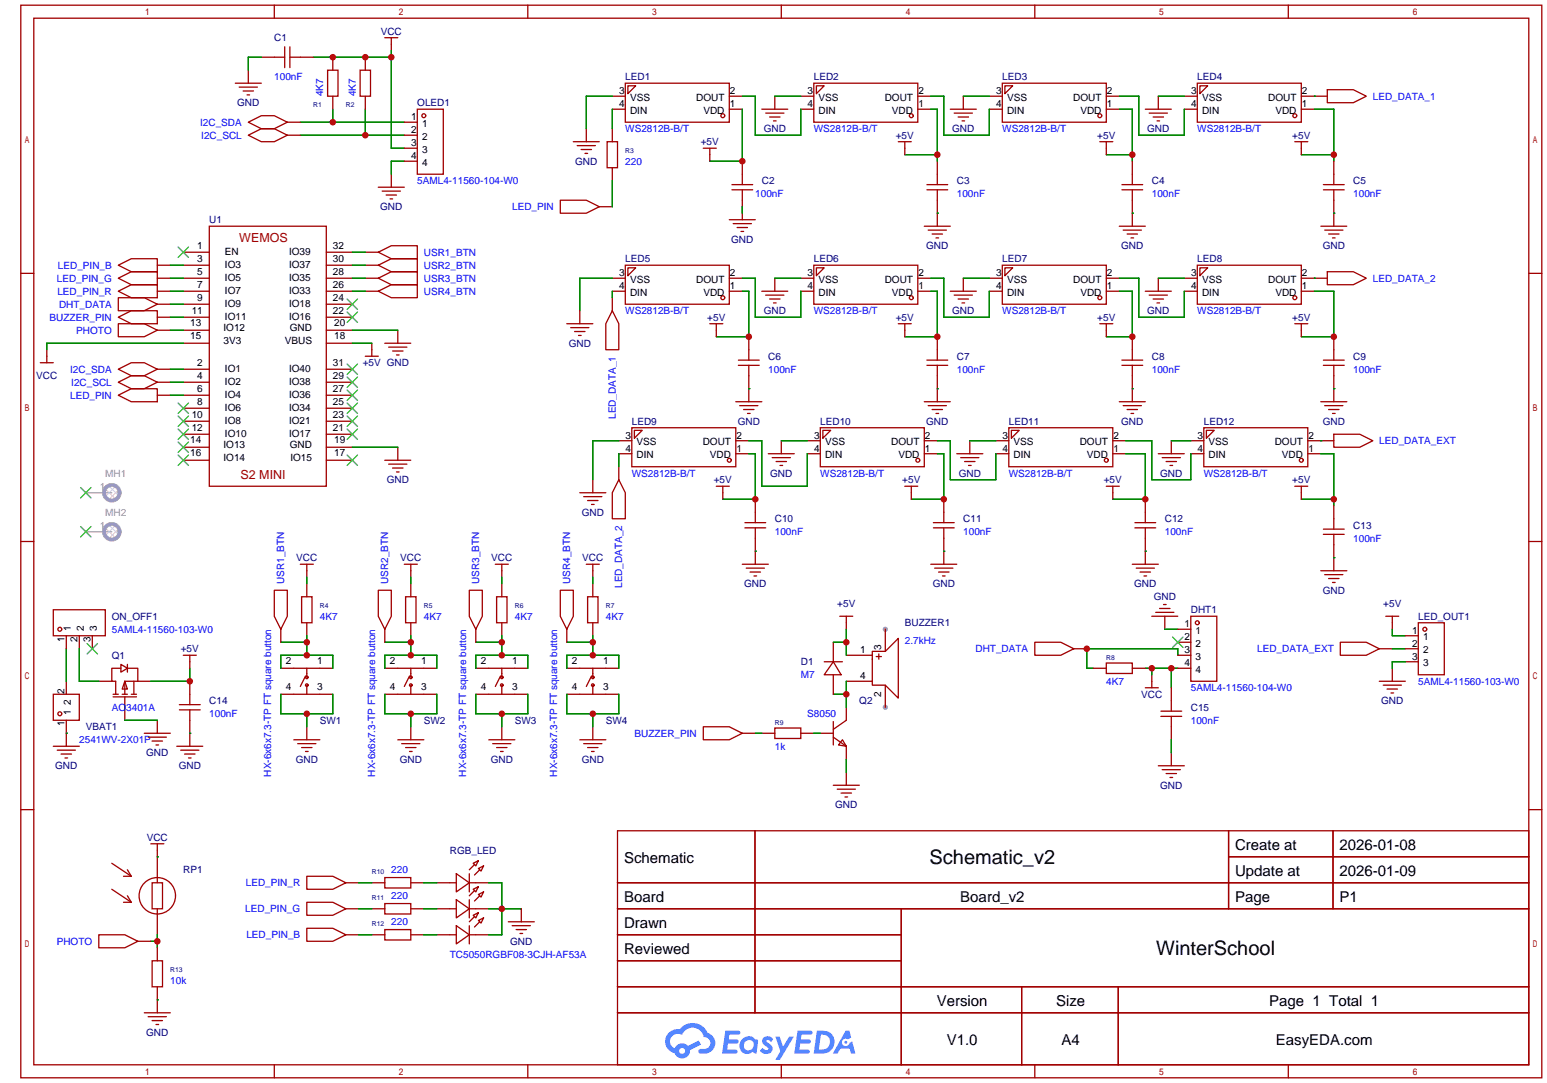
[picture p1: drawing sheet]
<svg xmlns="http://www.w3.org/2000/svg" width="302mm" height="212mm" viewBox="0 0 302 212" stroke-linecap="round" stroke-linejoin="round" font-family="sans-serif">
<g fill="#999">
<circle cx="173" cy="138.2" r=".51"/>
<circle cx="173" cy="122.9" r=".51"/>
</g>
<g fill="none" stroke="#a10000" stroke-width=".25">
<path d="M4.1 1h297.1v209.6h-297.1zM6.6 3.6h292.1v204.4h-292.1zM53.6 1v2.6M103.1 1v2.6M152.7 1v2.6M202.2 1v2.6M251.7 1v2.6M4.1 53.4h2.5M298.7 53.4h2.5M4.1 105.8h2.5M298.7 105.8h2.5M4.1 158.2h2.5"/>
<path d="M298.7 158.2h2.5M120.6 162.3h178.1v45.7h-178.1zM120.6 172.5h178.1M120.6 177.5h178.1M147.5 162.3v35.6M176.1 177.5v30.5M240 162.3v15.2M240 167.4h58.7M260.4 162.3v15.2M120.6 182.6h55.5M120.6 192.8h178.1M120.6 187.7h55.5"/>
<path d="M120.6 197.9h178.1M199.6 192.8v15.2M218.5 192.8v15.2M53.6 208v2.6M103.1 208v2.6M152.7 208v2.6M202.2 208v2.6M251.7 208v2.6"/>
</g>
<g fill="#5487ff">
<path d="M149.2 202.7a1.3 1.3 0 0 1 1.9 .3l-.4 .6a.54 .54 0 0 0-1-.2l.2 .2a1.58 1.58 0 0 1 1 1.5 1.43 1.43 0 0 1-2.4 .2l.5-.6a.64 .64 0 0 0 .5 .5 .64 .64 0 0 0 .6-.3l-.1-.2a1.35 1.35 0 0 1-1-1.8z"/>
<path d="M151.5 202.5h.8l.7 2 1.2-2h.9l-2.7 4.6h-.9l1-1.7z"/>
<path d="M141.7 201.4h1.7a1.31 1.31 0 0 1 1.2 .2 .4 .4 0 0 1-.4 .5l-1.7 .1-.1 .9h1.6a.4 .4 0 0 1 .3 .4 .4 .4 0 0 1-.4 .4h-1.7l-.1 1.2h.8a1.23 1.23 0 0 1 1.2 .2 .39 .39 0 0 1-.4 .5h-2.6z"/>
<path d="M155.8 201.4h1.7a1.32 1.32 0 0 1 1.2 .2 .39 .39 0 0 1-.3 .5l-1.8 .1-.1 .9h1.6a.4 .4 0 0 1 .3 .4 .4 .4 0 0 1-.4 .4h-1.6l-.2 1.2h.8a1.23 1.23 0 0 1 1.2 .1 .39 .39 0 0 1-.4 .6h-2.6z"/>
<path d="M165.2 201.4h.8l.3 1.3-.6 .4a.75 .75 0 0 0-1.1 .3 .75 .75 0 0 0 .4 1 .75 .75 0 0 0 1-.7l.5-.2 .6 2.3h-.8l-.3-.9h-1.8l-.5 .9h-1z"/>
<path d="M159.6 201.4l-.6 4.4h1.4a2.27 2.27 0 0 0 2.7-2.2 2.27 2.27 0 0 0-2.7-2.2zM160.4 202.1a1.5 1.5 0 0 1 1.8 1.6 1.5 1.5 0 0 1-1.9 1.4h-.3z"/>
<path d="M145 203a1.6 1.6 0 0 0-.3 2.3 1.6 1.6 0 0 0 2.3 .2l.8 .3 .3-2.4-.1-.3-.5-.1a1.58 1.58 0 0 0-2.5 0zM145.6 203.5a.99 .99 0 0 1 1.6 .3 .99 .99 0 0 1-.8 1.4 .94 .94 0 0 1-1.1-.6 .94 .94 0 0 1 .3-1.1z"/>
<path d="M130.7 201.8a2.37 2.37 0 0 0 1.1 4 1.54 1.54 0 0 0 1.8 1 1.54 1.54 0 0 0 1.2-1.6l2.2-1.1-.5-.8-2.1 1a1.57 1.57 0 0 0-2.6 .5 1.5 1.5 0 0 1-.7-2.1 1.5 1.5 0 0 1 2.2-.5 2.23 2.23 0 0 1 2.3-1.4 2.23 2.23 0 0 1 1.9 1.8 1.16 1.16 0 0 1 1.3 1.1 1.16 1.16 0 0 1-1.1 1.2h-.7a.47 .47 0 0 0-.6 .4 .47 .47 0 0 0 .5 .5 2.17 2.17 0 0 0 2.5-.9 2.17 2.17 0 0 0-.4-2.7l-.7-.4a3.2 3.2 0 0 0-5.5-.7l-1.1 .1zM132.7 205.3a.6 .6 0 0 1 1.2 0 .6 .6 0 0 1-1.2 0z"/>
<circle cx="165.2" cy="203.6" r=".28"/>
</g>
<g fill="none" stroke="#a10000" stroke-width=".25">
<path d="M46 16.3h5.1M46.7 17h3.6M47.5 17.8h2M48.3 18.5h.5M48.5 13.7v2.6M51.1 11.2h4.5M55.6 9.1v4.1M56.6 9.1v4.1M56.6 11.2h4.6M64 13.7h2v5.1h-2zM65 11.2v2.5M65 18.8v2.5"/>
<path d="M70.4 13.7h2v5.1h-2zM71.4 11.2v2.5M71.4 18.8v2.5M75.2 7.4h2.5M76.5 7.4v2.5M119.6 18.8h2.6M122.2 16.3h20.3v7.6h-20.3zM122.7 16.8h1.5l-1.5 1.5zM142.5 18.8h2.5M151.4 18.8v2.5M156.5 18.8h2.5M159 16.3h20.3v7.6h-20.3z"/>
<path d="M159.5 16.8h1.5l-1.5 1.5zM179.3 18.8h2.6M188.2 18.8v2.5M193.3 18.8h2.5M195.8 16.3h20.4v7.6h-20.4zM196.3 16.8h1.6l-1.6 1.5zM216.2 18.8h2.5M226.3 18.8v2.5M231.4 18.8h2.5M233.9 16.3h20.4v7.6h-20.4zM234.4 16.8h1.6l-1.6 1.5zM254.3 18.8h5"/>
<path d="M259.3 17.5h5.1l2.6 1.3-2.6 1.3h-5.1zM48.5 23.9l2.6-1.3h2.5l2.5 1.3-2.5 1.2h-2.5zM48.5 26.4l2.6-1.3h2.5l2.5 1.3-2.5 1.3h-2.5zM56.1 23.9h2.6M56.1 26.4h2.6M73.9 36.6h5.1M74.7 37.3h3.5M75.4 38.1h2.1M76.2 38.9h.5M76.5 34v2.6M79 29h2.5M79 23.9h2.5"/>
<path d="M79 26.4h2.5M79 31.5h2.5M81.5 21.3h5.1v12.7h-5.1zM109.5 39.1h5.1l2.5 1.3-2.5 1.3h-5.1zM112 27.7h5.1M112.8 28.4h3.5M113.5 29.2h2.1M114.3 30h.5M114.6 25.1v2.6M118.6 27.7h2v5.1h-2zM119.6 21.3h2.6M119.6 25.1v2.6"/>
<path d="M119.6 32.8v2.5M137.4 29h2.6M138.7 29v2.5M142.5 21.3h2.5M143 37.1h4.1M143 36.1h4.1M145 31.5v4.6M145 37.1v5.8M148.8 21.3h5.1M149.6 22.1h3.6M150.4 22.9h2M151.1 23.6h.5"/>
<path d="M156.5 21.3h2.5M175.5 27.7h2.6M176.8 27.7v2.5M179.3 21.3h2.6M181.1 37.1h4.1M181.1 36.1h4.1M183.1 31.5v4.6M183.1 37.1v7.1M185.7 21.3h5.1M186.4 22.1h3.6M187.2 22.9h2M188 23.6h.5"/>
<path d="M193.3 21.3h2.5M214.9 27.7h2.5M216.2 21.3h2.5M216.2 27.7v2.5M219.2 37.1h4.1M219.2 36.1h4.1M221.2 31.5v4.6M221.2 37.1v7.1M223.8 21.3h5.1M224.5 22.1h3.6M225.3 22.9h2M226.1 23.6h.5"/>
<path d="M231.4 21.3h2.5M253 27.7h2.5M254.3 21.3h2.5M254.3 27.7v2.5M258.6 37.1h4M258.6 36.1h4M260.6 31.5v4.6M260.6 37.1v7.1M23.1 58.2h5.1l2.5 1.2-2.5 1.3h-5.1zM23.1 56.9l2.6-1.3h5v2.6h-5zM23.1 54.4l2.6-1.3h5v2.5h-5zM23.1 51.8l2.6-1.3h5v2.6h-5z"/>
<path d="M30.7 56.9h2.6M30.7 54.4h2.6M30.7 59.4h2.6M30.7 51.8h2.6M35.8 56.9h5.1M35.8 54.4h5.1M35.8 59.4h5.1M35.8 49.3h5.1M35.8 51.8h5.1M40.9 44.2h22.9v50.8h-22.9zM63.8 56.9h5M63.8 54.4h5"/>
<path d="M63.8 59.4h5M63.8 49.3h5M63.8 51.8h5M71.4 56.9h2.5M71.4 54.4h2.5M71.4 49.3h2.5M71.4 51.8h2.5M73.9 49.3l2.6-1.3h5v2.5h-5zM73.9 51.8l2.6-1.3h5v2.6h-5zM73.9 54.4l2.6-1.3h5v2.5h-5zM73.9 56.9l2.6-1.3h5v2.6h-5zM117.1 40.4h2.5"/>
<path d="M119.6 56.9h2.6M119.6 54.4h2.6M119.6 58.2v2.5M122.2 51.8h20.3v7.6h-20.3zM122.7 52.3h1.5l-1.5 1.5zM142.5 56.9h2.5M142.5 54.4h2.5M142.5 42.9h5.1M143.3 43.7h3.5M144 44.4h2M144.8 45.2h.5M148.8 56.9h5.1"/>
<path d="M149.6 57.7h3.6M150.4 58.4h2M151.1 59.2h.5M151.4 54.4v2.5M156.5 56.9h2.5M156.5 54.4h2.5M159 51.8h20.3v7.6h-20.3zM159.5 52.3h1.5l-1.5 1.5zM179.3 56.9h2.6M179.3 54.4h2.6M180.6 44.2h5.1M181.4 45h3.5"/>
<path d="M182.1 45.7h2M182.9 46.5h.5M185.7 56.9h5.1M186.4 57.7h3.6M187.2 58.4h2M188 59.2h.5M188.2 54.4v2.5M193.3 56.9h2.5M193.3 54.4h2.5M195.8 51.8h20.4v7.6h-20.4zM196.3 52.3h1.6l-1.6 1.5zM216.2 56.9h2.5"/>
<path d="M216.2 54.4h2.5M218.7 44.2h5.1M219.5 45h3.5M220.2 45.7h2M221 46.5h.5M223.8 56.9h5.1M224.5 57.7h3.6M225.3 58.4h2M226.1 59.2h.5M226.3 54.4v2.5M231.4 56.9h2.5M231.4 54.4h2.5"/>
<path d="M233.9 51.8h20.4v7.6h-20.4zM234.4 52.3h1.6l-1.6 1.5zM254.3 56.9h2.5M254.3 54.4h5M258.1 44.2h5M258.8 45h3.6M259.3 53.1h5.1l2.6 1.3-2.6 1.2h-5.1zM259.6 45.7h2M260.3 46.5h.6M7.9 70.9h2.5M9.1 68.3v2.6M23.1 63.2h5.1l2.5 1.3-2.5 1.3h-5.1z"/>
<path d="M23.1 77.2l2.6-1.3h5v2.6h-5zM23.1 62l2.6-1.3h5v2.5h-5zM23.1 72.1l2.6-1.2h2.5l2.5 1.2-2.5 1.3h-2.5zM23.1 74.7l2.6-1.3h2.5l2.5 1.3-2.5 1.2h-2.5zM30.7 72.1h2.6M30.7 74.7h2.6M30.7 77.2h2.6M30.7 62h2.6M30.7 64.5h2.6M35.8 72.1h5.1M35.8 74.7h5.1M35.8 77.2h5.1"/>
<path d="M35.8 79.8h5.1M35.8 62h5.1M35.8 64.5h5.1M35.8 67.1h5.1M63.8 72.1h5M63.8 74.7h5M63.8 77.2h5M63.8 79.8h5M63.8 62h5M63.8 64.5h5M63.8 67.1h5M71.4 69.6h2.5"/>
<path d="M72.6 67.1v2.5M75.2 67.1h5.1M75.9 67.8h3.6M76.7 68.6h2M77.5 69.3h.5M77.7 64.5v2.6M110.7 63.2h5.1M111.5 64h3.6M112.3 64.8h2M113 65.5h.5M113.3 60.7v2.5M119.6 60.7l1.3 2.5v5.1h-2.5v-5.1z"/>
<path d="M138.7 63.2h2.5M140 63.2v2.6M143.8 78.5h5M144.3 71.4h4M144.3 70.4h4M144.5 79.2h3.6M146.3 65.8v4.6M146.3 71.4v7.1M175.5 63.2h2.6M176.8 63.2v2.6M180.6 78.5h5.1M181.1 71.4h4.1"/>
<path d="M181.1 70.4h4.1M181.4 79.2h3.5M183.1 65.8v4.6M183.1 71.4v7.1M214.9 63.2h2.5M216.2 63.2v2.6M218.7 78.5h5.1M219.2 71.4h4.1M219.2 70.4h4.1M219.5 79.2h3.5M221.2 65.8v4.6M221.2 71.4v7.1"/>
<path d="M253 63.2h2.5M254.3 63.2v2.6M258.1 78.5h5M258.6 71.4h4M258.6 70.4h4M258.8 79.2h3.6M260.6 65.8v4.6M260.6 71.4v7.1M35.8 82.3h5.1M35.8 84.8h5.1M35.8 87.4h5.1M35.8 89.9h5.1"/>
<path d="M63.8 82.3h5M63.8 84.8h5M63.8 87.4h5M63.8 89.9h5M75.2 89.9h5.1M75.9 90.7h3.6M76.7 91.4h2M77.5 92.2h.5M77.7 87.4v2.5M113.3 96.3h5.1M114 97h3.6M114.8 97.8h2"/>
<path d="M115.6 98.6h.5M115.8 93.7v2.6M120.9 93.7l1.3 2.6v5h-2.6v-5zM120.9 88.6h2.5M120.9 86.1h2.5M120.9 91.2v2.5M123.4 83.6h20.4v7.6h-20.4zM124 84.1h1.5l-1.5 1.5zM140 95h2.5M141.2 95v2.5M143.8 88.6h2.5M143.8 86.1h2.5"/>
<path d="M145.3 80h2M146 80.8h.6M147.6 97.5v4.6M150.1 88.6h5.1M150.9 89.4h3.5M151.6 90.2h2.1M152.4 90.9h.5M152.7 86.1v2.5M157.7 88.6h2.6M157.7 86.1h2.6M160.3 83.6h20.3v7.6h-20.3zM160.8 84.1h1.5l-1.5 1.5z"/>
<path d="M176.8 95h2.5M178.1 95v2.5M180.6 88.6h2.5M180.6 86.1h2.5M182.1 80h2M182.9 80.8h.5M184.4 97.5v4.6M186.9 88.6h5.1M187.7 89.4h3.6M188.5 90.2h2M189.2 90.9h.5M189.5 86.1v2.5"/>
<path d="M194.6 88.6h2.5M194.6 86.1h2.5M197.1 83.6h20.3v7.6h-20.3zM197.6 84.1h1.5l-1.5 1.5zM216.2 95h2.5M217.4 88.6h2.6M217.4 86.1h2.6M217.4 95v2.5M220.2 80h2M221 80.8h.5M223.8 97.5v4.6M226.3 88.6h5.1"/>
<path d="M227.1 89.4h3.5M227.8 90.2h2.1M228.6 90.9h.5M228.9 86.1v2.5M232.7 88.6h2.5M232.7 86.1h2.5M235.2 83.6h20.3v7.6h-20.3zM235.7 84.1h1.5l-1.5 1.5zM253 95h2.5M254.3 95v2.5M255.5 88.6h2.6M255.5 86.1h5.1"/>
<path d="M259.6 80h2M260.3 80.8h.6M260.6 84.8h5.1l2.5 1.3-2.5 1.3h-5.1zM260.6 98.8v4.6M10.4 119.1h10.2v5.1h-10.2zM53.6 115.3h2.5v5.1l-1.2 2.5-1.3-2.5zM58.7 110.2h2.5M58.9 116.6h2.1v5.1h-2.1zM59.9 110.2v2.6M59.9 114v2.6M73.9 115.3h2.6v5.1l-1.3 2.5-1.3-2.5zM79 110.2h2.5"/>
<path d="M79.2 116.6h2.1v5.1h-2.1zM80.3 110.2v2.6M80.3 114v2.6M91.7 115.3h2.5v5.1l-1.2 2.5-1.3-2.5zM96.8 110.2h2.5M97 116.6h2.1v5.1h-2.1zM98 110.2v2.6M98 114v2.6M109.5 115.3h2.5v5.1l-1.3 2.5-1.2-2.5zM114.6 110.2h2.5M114.8 116.6h2v5.1h-2zM115.8 110.2v2.6"/>
<path d="M115.8 114v2.6M145 110.2h5.1M145.5 103.1h4.1M145.5 102.1h4.1M145.8 111h3.6M146.6 111.8h2M147.3 112.5h.5M147.6 103.1v7.1M181.9 110.2h5M182.4 103.1h4M182.4 102.1h4M182.6 111h3.6"/>
<path d="M183.4 111.8h2M184.1 112.5h.6M184.4 103.1v7.1M221.2 110.2h5.1M221.7 103.1h4.1M221.7 102.1h4.1M222 111h3.6M222.8 111.8h2M223.5 112.5h.5M223.8 103.1v7.1M225.8 119.6h3.6M226.6 118.9h2"/>
<path d="M227.3 118.1h.5M258.1 111.5h5M258.6 104.4h4M258.6 103.4h4M258.8 112.3h3.6M259.6 113h2M260.3 113.8h.6M260.6 104.4v7.1M10.4 135.6h5.1v5.1h-5.1zM13 124.2v2.5M13 133.1v2.5M15.5 124.2v2.5"/>
<path d="M18 124.2v2.5M19.3 133.1h2.5M22.1 136.1h4.6M22.1 135.6h1M23.6 129.8l1.3 .8-1.3 .7zM23.6 130.6h-1.8v2.5h.8v2.5M23.9 135.6h1M24.4 133.1l.5 1.5h-1zM24.4 136.1v4.6M24.9 130.6h2v2.5M24.9 129.8v1.5M25.7 135.6h1"/>
<path d="M26.2 133.1v2.5M26.9 133.1h-2.5v2.5M26.9 133.1h2.6M35.1 137.7h4M35.1 138.7h4M35.8 128h2.6M37.1 128v2.6M37.1 133.1v4.6M37.1 138.7v7.1M54.9 135.6h10.1M54.9 130.6h10.1M54.9 122.9v2.6"/>
<path d="M59.7 132.1l-1 2M59.9 121.7v2.5M59.9 130.6v1.7M59.9 133.9v1.7M75.2 135.6h10.1M75.2 130.6h10.1M75.2 122.9v2.6M80 132.1l-1 2M80.3 121.7v2.5M80.3 130.6v1.7M80.3 133.9v1.7M93 135.6h10.1"/>
<path d="M93 130.6h10.1M93 122.9v2.6M97.8 132.1l-1 2M98 121.7v2.5M98 130.6v1.7M98 133.9v1.7M110.7 135.6h10.2M110.7 130.6h10.2M110.7 122.9v2.6M115.6 132.1l-1 2M115.8 121.7v2.5M115.8 130.6v1.7"/>
<path d="M115.8 133.9v1.7M161 129.3h3.6M162.8 129.3l1.5 2.5h-3.3zM162.8 125.5v3.8M162.8 131.8v3.8M164.1 120.4h2.5M165.4 133.1h5M165.4 128h5M165.4 120.4v2.5M165.4 138.2v2.5l-2.6 1.8M170.4 127.3h2.6l2.5-2.6v11.7l-2.5-2.5h-2.6zM171.2 128.3h1"/>
<path d="M171.7 127.8v1M173 122.9v4.4M173 133.9v4.3M202.2 125.5h5.1l2.5 1.2-2.5 1.3h-5.1zM209.8 126.7h2.5M213.6 130.6h2.6M216.2 129.5h5v2.1h-5zM221.2 130.6h2.6M223.8 134.4h2.5M225 120.4h5.1M225 131.8v2.6M226.8 140h4.1"/>
<path d="M226.8 138.9h4.1M227.6 120.4v2.5M228.9 134.4v4.5M228.9 140v4.5M230.1 128h2.6M230.1 122.9h2.6M230.1 125.5h2.6M230.1 130.6h2.6M232.7 120.4h5v12.7h-5zM261.9 125.5h5.1l2.5 1.2-2.5 1.3h-5.1zM269.5 126.7h2.5M269.5 133.1h5.1"/>
<path d="M270.3 133.9h3.5M270.8 120.4h2.5M271 134.6h2M271.8 135.4h.5M272 120.4v2.5M272 130.6v2.5M274.6 126.7h2.5M274.6 129.3h2.5M274.6 124.2h2.5M277.1 121.7h5.1v10.1h-5.1zM10.4 145.8h5.1M11.2 146.6h3.5"/>
<path d="M11.9 147.3h2.1M12.7 148.1h.5M13 140.7v5.1M28.2 143.3h5.1M29 144h3.5M29.7 144.8h2M30.5 145.5h.5M30.7 140.7v2.6M34.5 145.8h5.1M35.3 146.6h3.6M36.1 147.3h2M36.8 148.1h.5"/>
<path d="M57.4 144.5h5.1M58.2 145.3h3.5M58.9 146.1h2.1M59.7 146.8h.5M59.9 142v2.5M77.7 144.5h5.1M78.5 145.3h3.5M79.2 146.1h2.1M80 146.8h.5M80.3 142v2.5M95.5 144.5h5.1M96.3 145.3h3.5"/>
<path d="M97 146.1h2.1M97.8 146.8h.5M98 142v2.5M113.3 144.5h5.1M114 145.3h3.6M114.8 146.1h2M115.6 146.8h.5M115.8 142v2.5M137.4 142h5.1l2.5 1.3-2.5 1.2h-5.1zM145 143.3h2.6M148.8 143.3h2.6M151.4 142.2h5.1v2.1h-5.1z"/>
<path d="M156.5 143.3h2.5M160.3 143.3h2.5M162.8 153.4h5.1M162.8 144l2.6 1.8M162.8 141v4.5M163.6 154.2h3.5M164.3 154.9h2.1M164.6 144.5l.8 1.3-1.6-.3zM165.1 155.7h.5M165.4 145.8v2.5M165.4 150.9v2.5M226.3 149.6h5.1"/>
<path d="M227.1 150.4h3.5M227.8 151.1h2.1M228.6 151.9h.5M228.9 147.1v2.5M21.8 173.7l3.9 2.6M21.8 168.7l3.9 2.5M24.1 176.3h1.6M24.1 171.2h1.6M24.9 175l.8 1.3M24.9 169.9l.8 1.3M29.5 164.8h2.5M29.7 172.5h2v5h-2z"/>
<path d="M30.7 164.8v7.7M30.7 177.5v5.1M59.9 171.2h5.1l2.6 1.3-2.6 1.2h-5.1zM59.9 176.3h5.1l2.6 1.2-2.6 1.3h-5.1zM67.6 172.5h2.5M67.6 177.5h2.5M72.6 172.5h2.6M72.6 177.5h2.6M75.2 171.5h5.1v2h-5.1zM75.2 176.5h5.1v2.1h-5.1zM80.3 172.5h2.5M80.3 177.5h2.5"/>
<path d="M85.3 172.5h3.9M85.3 177.5h3.9M89.2 170.7l2.5 1.8-2.5 1.7zM89.2 175.8l2.5 1.7-2.5 1.8zM91.7 170.7v3.5M91.7 175.8v3.5M91.7 172.5h3.8M91.7 177.5h3.8M92.5 178.8l1-.5-.5 1zM92.5 168.7l1-.6-.5 1.1zM92.5 173.7l1-.5-.5 1zM92.7 179.1l-1 1"/>
<path d="M92.7 168.9l-1 1M92.7 174l-1 1M93.5 179.8l1-.5-.5 1zM93.5 169.7l1-.5-.5 1zM93.5 174.8l1-.6-.5 1.1zM93.7 169.9l-1 1M93.7 175l-1 1M101.9 177.5v2.6M19.3 182.6h5.1l2.5 1.3-2.5 1.3h-5.1zM26.9 183.9h2.6M28.2 197.9h5.1M29 198.6h3.5"/>
<path d="M29.7 187.7h2v5.1h-2zM29.7 199.4h2M30.7 185.2v2.5M30.7 192.8v5.1M59.9 181.4h5.1l2.6 1.2-2.6 1.3h-5.1zM67.6 182.6h2.5M72.6 182.6h2.6M75.2 181.6h5.1v2h-5.1zM80.3 182.6h2.5M85.3 182.6h3.9M89.2 180.8l2.5 1.8-2.5 1.8zM91.7 182.6h3.8"/>
<path d="M91.7 180.8v3.6M93.7 180.1l-1 1M99.3 180.1h5.1M100.1 180.8h3.5M100.8 181.6h2.1M101.6 182.4h.5M30.5 200.2h.5"/>
<circle cx="82.8" cy="22.6" r=".38"/>
<circle cx="141.2" cy="22.6" r=".38"/>
<circle cx="178.1" cy="22.6" r=".38"/>
<circle cx="214.9" cy="22.6" r=".38"/>
<circle cx="253" cy="22.6" r=".38"/>
<circle cx="141.2" cy="58.2" r=".38"/>
<circle cx="178.1" cy="58.2" r=".38"/>
<circle cx="214.9" cy="58.2" r=".38"/>
<circle cx="253" cy="58.2" r=".38"/>
<circle cx="142.5" cy="89.9" r=".38"/>
<circle cx="179.3" cy="89.9" r=".38"/>
<circle cx="216.2" cy="89.9" r=".38"/>
<circle cx="254.3" cy="89.9" r=".38"/>
<circle cx="11.7" cy="122.9" r=".38"/>
<circle cx="11.7" cy="139.4" r=".38"/>
<circle cx="59.9" cy="132.3" r=".25"/>
<circle cx="59.9" cy="133.9" r=".25"/>
<circle cx="80.3" cy="132.3" r=".25"/>
<circle cx="80.3" cy="133.9" r=".25"/>
<circle cx="98" cy="132.3" r=".25"/>
<circle cx="98" cy="133.9" r=".25"/>
<circle cx="115.8" cy="132.3" r=".25"/>
<circle cx="115.8" cy="133.9" r=".25"/>
<circle cx="233.9" cy="121.7" r=".38"/>
<circle cx="278.4" cy="122.9" r=".38"/>
<circle cx="30.7" cy="175" r="3.6"/>
</g>
<g fill="none" stroke="#008700" stroke-width=".25">
<path d="M51.1 11.2h-2.6v2.5M61.2 11.2h15.3M76.5 9.9v19.1h2.5M119.6 18.8h-5v6.3M145 18.8h2.6v7.6h8.9v-5.1M151.4 18.8h5.1M181.9 18.8h2.5v7.6h8.9v-5.1M188.2 18.8h5.1M218.7 18.8h3.8v7.6h8.9v-5.1M226.3 18.8h5.1M256.8 18.8h.1M58.7 26.4h20.3"/>
<path d="M58.7 23.9h20.3M65 21.3v2.6M71.4 21.3v5.1M79 31.5h-2.5v2.5M119.6 21.3v3.8M119.6 35.3v5.1M145 21.3v10.2h-6.3M176.8 30.2h6.3M181.9 21.3h1.2v10.2M216.2 30.2h5M218.7 21.3h2.5v10.2M254.3 30.2h6.3"/>
<path d="M256.8 21.3h3.8v10.2M33.3 56.9h2.5M33.3 54.4h2.5M33.3 59.4h2.5M33.3 51.8h2.5M68.8 56.9h2.6M68.8 54.4h2.6M68.8 49.3h2.6M68.8 51.8h2.6M119.6 54.4h-6.3v6.3M119.6 56.9v1.3M145 40.4v1.3"/>
<path d="M145 54.4h2.6v7.6h8.9v-5.1M145 56.9h1.3v8.9h-6.3M151.4 54.4h5.1M181.9 56.9h1.2v8.9h-6.3M181.9 54.4h2.5v7.6h8.9v-5.1M183.1 41.7h.1M188.2 54.4h5.1M218.7 56.9h2.5v8.9h-5M218.7 54.4h3.8v7.6h8.9v-5.1M221.2 41.7h.1M226.3 54.4h5.1M256.8 54.4h.1"/>
<path d="M256.8 56.9h3.8v8.9h-6.3M260.6 41.7h.1M33.3 62h2.5M33.3 64.5h2.5M33.3 77.2h2.5M33.3 72.1h2.5M33.3 74.7h2.5M35.8 67.1h-26.7v1.2M68.8 67.1h3.8M68.8 64.5h8.9M146.3 75.9h.1M183.1 75.9h.1"/>
<path d="M221.2 75.9h.1M260.6 75.9h.1M68.8 87.4h8.9M120.9 86.1h-5.1v7.6M120.9 88.6v2.6M146.3 88.6h1.3v8.9h-6.4M146.3 86.1h2.5v8.9h8.9v-6.4M152.7 86.1h5M183.1 88.6h1.3v8.9h-6.3M183.1 86.1h2.6v7.6h8.9v-5.1M189.5 86.1h5.1M220 88.6h3.8v8.9h-6.4"/>
<path d="M220 86.1h5v7.6h7.7v-5.1M228.9 86.1h3.8M254.3 97.5h6.3M258.1 86.1h.1M258.1 88.6h2.5v10.2M59.9 112.8v1.2M80.3 112.8v1.2M98 112.8v1.2M115.8 112.8v1.2M147.6 107.7h.1M184.4 107.7h.1M223.8 107.7h.1"/>
<path d="M260.6 109h.1M13 126.7v6.4M15.5 126.7v6.4h3.8M37.1 130.6v2.5h-7.6M54.9 125.5h5M54.9 130.6v-2.6h10.1v2.6M54.9 135.6v3.8h10.1v-3.8M59.9 124.2v3.8M59.9 139.4v2.6M75.2 125.5h5.1M75.2 130.6v-2.6h10.1v2.6M75.2 135.6v3.8h10.1v-3.8"/>
<path d="M80.3 124.2v3.8M80.3 139.4v2.6M93 125.5h5M93 130.6v-2.6h10.1v2.6M93 135.6v3.8h10.1v-3.8M98 124.2v3.8M98 139.4v2.6M110.7 130.6v-2.6h10.2v2.6M110.7 135.6v3.8h10.2v-3.8M110.7 125.5h5.1M115.8 124.2v3.8M115.8 139.4v2.6"/>
<path d="M162.8 135.6h2.6M162.8 125.5h2.6M165.4 122.9v5.1M165.4 133.1v5.1M223.8 130.6h6.3M225 130.6v1.2M227.6 122.9h2.5M228.9 130.6v3.8M230.1 128v-1.3h-17.8v3.9h1.3M272 126.7h2.6M272 122.9v1.3h2.6M274.6 129.3h-2.6v1.3"/>
<path d="M13 143.3h.1M24.4 140.7h6.3M37.1 143.3h.1M147.6 143.3h1.2M159 143.3h1.3M165.4 148.3v2.6M228.9 144.5v2.6M30.7 167.4h.1M70.1 172.5h2.5M70.1 177.5h2.5M82.8 172.5h2.5M82.8 177.5h2.5"/>
<path d="M95.5 172.5h2.5v10.1h-2.5M95.5 177.5h6.4M29.5 183.9h1.2M30.7 195.3h.1M30.7 182.6v2.6M70.1 182.6h2.5M82.8 182.6h2.5"/>
</g>
<g fill="none" stroke="#3c3" stroke-width=".25">
<path d="M34.8 48.3l2 2M36.8 48.3l-2 2M67.8 58.4l2 2.1M69.8 58.4l-2 2.1M34.8 78.7l2 2.1M36.8 78.7l-2 2.1M67.8 61l2 2M67.8 78.7l2 2.1M67.8 76.2l2 2M67.8 73.7l2 2M67.8 71.1l2 2.1M69.8 61l-2 2"/>
<path d="M69.8 78.7l-2 2.1M69.8 76.2l-2 2M69.8 73.7l-2 2M69.8 71.1l-2 2.1M15.7 95.2l2.1 2.1M17.8 95.2l-2.1 2.1M34.8 81.3l2 2M34.8 83.8l2 2.1M34.8 86.4l2 2M34.8 88.9l2 2M36.8 81.3l-2 2M36.8 83.8l-2 2.1"/>
<path d="M36.8 86.4l-2 2M36.8 88.9l-2 2M67.8 88.9l2 2M67.8 83.8l2 2.1M67.8 81.3l2 2M69.8 88.9l-2 2M69.8 83.8l-2 2.1M69.8 81.3l-2 2M15.7 102.9l2.1 2M17.8 102.9l-2.1 2M17 125.7l2 2.1M19 125.7l-2 2.1"/>
<path d="M229.1 124.5l2 2M231.1 124.5l-2 2"/>
</g>
<path d="M16.8 96.3h5M16.8 103.9h5" fill="none" stroke="#999" stroke-width=".25"/>
<g fill="none" stroke="#ccc" stroke-width=".2">
<path d="M20.3 96.5l1.3 1.3M20.5 95.5l2.1 2.1M21.2 94.9l2 2M21.6 94.8l-1.3 1.2M22.5 94.9l.7 .7M22.6 95l-2.1 2.1M23.2 96.9l-.7 .7M23.2 95.6l-2 2.1M20.3 104.2l1.3 1.2M20.5 103.1l2.1 2.1M21.2 102.5l2 2M21.6 102.4l-1.3 1.2"/>
<path d="M22.5 102.5l.7 .7M22.6 102.6l-2.1 2.1M23.2 104.5l-.7 .8M23.2 103.3l-2 2"/>
</g>
<g fill="none" stroke="#999" stroke-width=".76">
<circle cx="21.8" cy="96.3" r="1.52"/>
<circle cx="21.8" cy="103.9" r="1.52"/>
</g>
<g fill="#c00">
<circle cx="145" cy="31.5" r=".63"/>
<circle cx="183.1" cy="30.2" r=".63"/>
<circle cx="221.2" cy="30.2" r=".63"/>
<circle cx="260.6" cy="30.2" r=".63"/>
<circle cx="183.1" cy="65.8" r=".63"/>
<circle cx="260.6" cy="65.8" r=".63"/>
<circle cx="146.3" cy="65.8" r=".63"/>
<circle cx="223.8" cy="97.5" r=".63"/>
<circle cx="260.6" cy="97.5" r=".63"/>
<circle cx="147.6" cy="97.5" r=".63"/>
<circle cx="221.2" cy="65.8" r=".63"/>
<circle cx="184.4" cy="97.5" r=".63"/>
<circle cx="212.3" cy="126.7" r=".63"/>
<circle cx="228.9" cy="130.6" r=".63"/>
<circle cx="225" cy="130.6" r=".63"/>
<circle cx="165.4" cy="135.6" r=".63"/>
<circle cx="165.4" cy="125.5" r=".63"/>
<circle cx="76.5" cy="11.2" r=".63"/>
<circle cx="71.4" cy="11.2" r=".63"/>
<circle cx="65" cy="11.2" r=".63"/>
<circle cx="37.1" cy="133.1" r=".63"/>
<circle cx="71.4" cy="26.4" r=".63"/>
<circle cx="65" cy="23.9" r=".63"/>
<circle cx="59.9" cy="125.5" r=".63"/>
<circle cx="59.9" cy="128" r=".63"/>
<circle cx="59.9" cy="139.4" r=".63"/>
<circle cx="80.3" cy="128" r=".63"/>
<circle cx="80.3" cy="125.5" r=".63"/>
<circle cx="80.3" cy="139.4" r=".63"/>
<circle cx="98" cy="128" r=".63"/>
<circle cx="98" cy="125.5" r=".63"/>
<circle cx="98" cy="139.4" r=".63"/>
<circle cx="115.8" cy="128" r=".63"/>
<circle cx="115.8" cy="125.5" r=".63"/>
<circle cx="115.8" cy="139.4" r=".63"/>
<circle cx="30.7" cy="183.9" r=".63"/>
<circle cx="98" cy="177.5" r=".63"/>
</g>
<g font-size="3.9">
<text x="181.6" y="168.8">Schematic_v2</text>
<text x="225.9" y="186.6">WinterSchool</text>
</g>
<g font-size="2.9">
<text x="241.3" y="166.1">Create at</text>
<text x="261.7" y="166.1">2026-01-08</text>
<text x="121.9" y="168.6">Schematic</text>
<text x="241.3" y="171.1">Update at</text>
<text x="261.7" y="171.1">2026-01-09</text>
<text x="121.9" y="176.2">Board</text>
<text x="187.6" y="176.2">Board_v2</text>
<text x="241.3" y="176.2">Page</text>
<text x="261.7" y="176.2">P1</text>
<text x="121.9" y="181.3">Drawn</text>
<text x="121.9" y="186.4">Reviewed</text>
<text x="183" y="196.5">Version</text>
<text x="206.3" y="196.5">Size</text>
<text x="248" y="196.5">Page 1 Total 1</text>
<text x="185" y="204.2">V1.0</text>
<text x="207.4" y="204.2">A4</text>
<text x="249.3" y="204.2">EasyEDA.com</text>
</g>
<g font-size="2.4" fill="#a00000">
<text x="46.7" y="47.3">WEMOS</text>
<text x="47" y="93.5">S2 MINI</text>
</g>
<g font-size="2" fill="#000080">
<text x="53.6" y="8.1">C1</text>
<text x="74.4" y="6.8">VCC</text>
<text x="122.2" y="15.7">LED1</text>
<text x="159" y="15.7">LED2</text>
<text x="195.8" y="15.7">LED3</text>
<text x="233.9" y="15.7">LED4</text>
<text x="46.3" y="20.8">GND</text>
<text x="81.5" y="20.8">OLED1</text>
<text x="136.9" y="28.4">+5V</text>
<text x="149.2" y="25.8">GND</text>
<text x="175" y="27.1">+5V</text>
<text x="186" y="25.8">GND</text>
<text x="214.4" y="27.1">+5V</text>
<text x="224.1" y="25.8">GND</text>
<text x="252.5" y="27.1">+5V</text>
<text x="112.4" y="32.2">GND</text>
<text x="148.8" y="36">C2</text>
<text x="186.9" y="36">C3</text>
<text x="225" y="36">C4</text>
<text x="264.4" y="36">C5</text>
<text x="74.3" y="41.1">GND</text>
<text x="40.9" y="43.6">U1</text>
<text x="142.9" y="47.4">GND</text>
<text x="122.2" y="51.2">LED5</text>
<text x="159" y="51.2">LED6</text>
<text x="181" y="48.7">GND</text>
<text x="195.8" y="51.2">LED7</text>
<text x="219.1" y="48.7">GND</text>
<text x="233.9" y="51.2">LED8</text>
<text x="258.4" y="48.7">GND</text>
<text x="138.2" y="62.7">+5V</text>
<text x="149.2" y="61.4">GND</text>
<text x="175" y="62.7">+5V</text>
<text x="186" y="61.4">GND</text>
<text x="214.4" y="62.7">+5V</text>
<text x="224.1" y="61.4">GND</text>
<text x="252.5" y="62.7">+5V</text>
<text x="70.9" y="71.6">+5V GND</text>
<text x="111.1" y="67.7">GND</text>
<text x="150.1" y="70.3">C6</text>
<text x="186.9" y="70.3">C7</text>
<text x="225" y="70.3">C8</text>
<text x="264.4" y="70.3">C9</text>
<text x="7.1" y="74.1">VCC</text>
<text x="123.4" y="83">LED9</text>
<text x="144.1" y="83">GND</text>
<text x="160.3" y="83">LED10</text>
<text x="181" y="83">GND</text>
<text x="197.1" y="83">LED11</text>
<text x="219.1" y="83">GND</text>
<text x="235.2" y="83">LED12</text>
<text x="258.4" y="83">GND</text>
<text x="75.6" y="94.4">GND</text>
<text x="139.5" y="94.4">+5V</text>
<text x="150.5" y="93.1">GND</text>
<text x="176.3" y="94.4">+5V</text>
<text x="187.3" y="93.1">GND</text>
<text x="215.7" y="94.4">+5V</text>
<text x="226.7" y="93.1">GND</text>
<text x="252.5" y="94.4">+5V</text>
<text x="113.7" y="100.8">GND</text>
<text x="151.4" y="102">C10</text>
<text x="188.2" y="102">C11</text>
<text x="227.6" y="102">C12</text>
<text x="264.4" y="103.3">C13</text>
<text x="57.9" y="109.7">VCC</text>
<text x="78.2" y="109.7">VCC</text>
<text x="96" y="109.7">VCC</text>
<text x="113.8" y="109.7">VCC</text>
<text x="145.4" y="114.7">GND</text>
<text x="163.6" y="118.5">+5V</text>
<text x="182.2" y="114.7">GND</text>
<text x="221.6" y="114.7">GND</text>
<text x="225.4" y="117.3">GND</text>
<text x="232.7" y="119.8">DHT1</text>
<text x="258.4" y="116">GND</text>
<text x="270.3" y="118.5">+5V</text>
<text x="21.8" y="121.1">ON_OFF1</text>
<text x="176.8" y="122.4">BUZZER1</text>
<text x="277.1" y="121.1">LED_OUT1</text>
<text x="21.8" y="128.7">Q1</text>
<text x="35.3" y="127.4">+5V</text>
<text x="156.5" y="130">D1</text>
<text x="40.9" y="137.6">C14</text>
<text x="167.9" y="137.6">Q2</text>
<text x="223" y="136.3">VCC</text>
<text x="269.9" y="137.6">GND</text>
<text x="16.8" y="142.7">VBAT1</text>
<text x="62.5" y="141.4">SW1</text>
<text x="82.8" y="141.4">SW2</text>
<text x="100.6" y="141.4">SW3</text>
<text x="118.4" y="141.4">SW4</text>
<text x="232.7" y="138.9">C15</text>
<text x="28.6" y="147.8">GND</text>
<text x="57.8" y="149">GND</text>
<text x="78.1" y="149">GND</text>
<text x="95.9" y="149">GND</text>
<text x="113.7" y="149">GND</text>
<text x="10.8" y="150.3">GND</text>
<text x="34.9" y="150.3">GND</text>
<text x="226.7" y="154.1">GND</text>
<text x="163.2" y="157.9">GND</text>
<text x="28.7" y="164.3">VCC</text>
<text x="87.9" y="166.8">RGB_LED</text>
<text x="35.8" y="170.6">RP1</text>
<text x="99.7" y="184.6">GND</text>
<text x="28.6" y="202.4">GND</text>
</g>
<g font-size="2" fill="#00f">
<text x="53.6" y="15.7">100nF</text>
<text x="63.2" y="18.8" transform="rotate(-90 63.2 18.8)">4K7</text>
<text x="69.5" y="18.8" transform="rotate(-90 69.5 18.8)">4K7</text>
<text x="268.2" y="19.5">LED_DATA_1</text>
<text x="39.1" y="24.6">I2C_SDA</text>
<text x="39.3" y="27.1">I2C_SCL</text>
<text x="122.2" y="25.8">WS2812B-B/T</text>
<text x="159" y="25.8">WS2812B-B/T</text>
<text x="195.8" y="25.8">WS2812B-B/T</text>
<text x="233.9" y="25.8">WS2812B-B/T</text>
<text x="81.5" y="36">5AML4-11560-104-W0</text>
<text x="122.2" y="32.2">220</text>
<text x="100.1" y="41.1">LED_PIN</text>
<text x="147.6" y="38.5">100nF</text>
<text x="186.9" y="38.5">100nF</text>
<text x="225" y="38.5">100nF</text>
<text x="264.4" y="38.5">100nF</text>
<text x="11.3" y="52.5">LED_PIN_B</text>
<text x="82.8" y="50">USR1_BTN</text>
<text x="82.8" y="52.5">USR2_BTN</text>
<text x="11.1" y="55">LED_PIN_G</text>
<text x="11.2" y="57.6">LED_PIN_R</text>
<text x="82.8" y="55">USR3_BTN</text>
<text x="82.8" y="57.6">USR4_BTN</text>
<text x="268.2" y="55">LED_DATA_2</text>
<text x="9.7" y="62.7">BUZZER_PIN</text>
<text x="11.5" y="60.1">DHT_DATA</text>
<text x="14.9" y="65.2">PHOTO</text>
<text x="122.2" y="61.4">WS2812B-B/T</text>
<text x="159" y="61.4">WS2812B-B/T</text>
<text x="195.8" y="61.4">WS2812B-B/T</text>
<text x="233.9" y="61.4">WS2812B-B/T</text>
<text x="13.7" y="77.9">LED_PIN</text>
<text x="13.7" y="72.8">I2C_SDA</text>
<text x="13.9" y="75.4">I2C_SCL</text>
<text x="150.1" y="72.8">100nF</text>
<text x="186.9" y="72.8">100nF</text>
<text x="225" y="72.8">100nF</text>
<text x="264.4" y="72.8">100nF</text>
<text x="120.3" y="81.9" transform="rotate(-90 120.3 81.9)">LED_DATA_1</text>
<text x="269.5" y="86.8">LED_DATA_EXT</text>
<text x="123.4" y="93.1">WS2812B-B/T</text>
<text x="160.3" y="93.1">WS2812B-B/T</text>
<text x="197.1" y="93.1">WS2812B-B/T</text>
<text x="235.2" y="93.1">WS2812B-B/T</text>
<text x="151.4" y="104.6">100nF</text>
<text x="188.2" y="104.6">100nF</text>
<text x="227.6" y="104.6">100nF</text>
<text x="264.4" y="105.8">100nF</text>
<text x="55.5" y="114" transform="rotate(-90 55.5 114)">USR1_BTN</text>
<text x="75.9" y="114" transform="rotate(-90 75.9 114)">USR2_BTN</text>
<text x="93.6" y="114" transform="rotate(-90 93.6 114)">USR3_BTN</text>
<text x="111.4" y="114" transform="rotate(-90 111.4 114)">USR4_BTN</text>
<text x="121.6" y="114.9" transform="rotate(-90 121.6 114.9)">LED_DATA_2</text>
<text x="21.8" y="123.6">5AML4-11560-103-W0</text>
<text x="62.5" y="121.1">4K7</text>
<text x="82.8" y="121.1">4K7</text>
<text x="100.6" y="121.1">4K7</text>
<text x="118.4" y="121.1">4K7</text>
<text x="176.8" y="125.9">2.7kHz</text>
<text x="190.6" y="127.4">DHT_DATA</text>
<text x="245.6" y="127.4">LED_DATA_EXT</text>
<text x="156.5" y="132.5">M7</text>
<text x="216.2" y="133.8">4K7</text>
<text x="232.7" y="135.1">5AML4-11560-104-W0</text>
<text x="277.1" y="133.8">5AML4-11560-103-W0</text>
<text x="21.8" y="138.9">AO3401A</text>
<text x="40.9" y="140.1">100nF</text>
<text x="124" y="143.9">BUZZER_PIN</text>
<text x="157.7" y="140.1">S8050</text>
<text x="232.7" y="141.4">100nF</text>
<text x="15.5" y="145.2">2541WV-2X01P</text>
<text x="151.4" y="146.5">1k</text>
<text x="53" y="151.7" transform="rotate(-90 53 151.7)">HX-6x6x7.3-TP FT square button</text>
<text x="73.3" y="151.7" transform="rotate(-90 73.3 151.7)">HX-6x6x7.3-TP FT square button</text>
<text x="91.1" y="151.7" transform="rotate(-90 91.1 151.7)">HX-6x6x7.3-TP FT square button</text>
<text x="108.9" y="151.7" transform="rotate(-90 108.9 151.7)">HX-6x6x7.3-TP FT square button</text>
<text x="48" y="173.2">LED_PIN_R</text>
<text x="76.5" y="170.6">220</text>
<text x="47.9" y="178.2">LED_PIN_G</text>
<text x="76.5" y="175.7">220</text>
<text x="11.1" y="184.6">PHOTO</text>
<text x="48.1" y="183.3">LED_PIN_B</text>
<text x="76.5" y="180.8">220</text>
<text x="87.9" y="187.1">TC5050RGBF08-3CJH-AF53A</text>
<text x="33.3" y="192.2">10k</text>
</g>
<g font-size="2">
<text x="80.3" y="23.5">1</text>
<text x="121" y="18.4">3</text>
<text x="121" y="21">4</text>
<text x="123.1" y="19.7">VSS</text>
<text x="123.1" y="22.3">DIN</text>
<text x="136" y="19.7">DOUT</text>
<text x="137.4" y="22.3">VDD</text>
<text x="142.6" y="21">1</text>
<text x="142.6" y="18.4">2</text>
<text x="157.8" y="18.4">3</text>
<text x="157.8" y="21">4</text>
<text x="159.9" y="19.7">VSS</text>
<text x="159.9" y="22.3">DIN</text>
<text x="172.9" y="19.7">DOUT</text>
<text x="174.3" y="22.3">VDD</text>
<text x="179.5" y="21">1</text>
<text x="179.5" y="18.4">2</text>
<text x="194.6" y="18.4">3</text>
<text x="194.6" y="21">4</text>
<text x="196.8" y="19.7">VSS</text>
<text x="196.8" y="22.3">DIN</text>
<text x="209.7" y="19.7">DOUT</text>
<text x="211.1" y="22.3">VDD</text>
<text x="216.3" y="21">1</text>
<text x="216.3" y="18.4">2</text>
<text x="232.7" y="18.4">3</text>
<text x="232.7" y="21">4</text>
<text x="234.9" y="19.7">VSS</text>
<text x="234.9" y="22.3">DIN</text>
<text x="247.8" y="19.7">DOUT</text>
<text x="249.2" y="22.3">VDD</text>
<text x="254.4" y="21">1</text>
<text x="254.4" y="18.4">2</text>
<text x="80.3" y="26.1">2</text>
<text x="80.3" y="28.6">3</text>
<text x="82.5" y="24.8">1</text>
<text x="82.5" y="27.3">2</text>
<text x="82.5" y="29.9">3</text>
<text x="80.3" y="31.1">4</text>
<text x="82.5" y="32.4">4</text>
<text x="38.5" y="48.7">1</text>
<text x="38.5" y="51.2">3</text>
<text x="38.5" y="53.8">5</text>
<text x="43.9" y="49.7">EN</text>
<text x="43.9" y="52.3">IO3</text>
<text x="56.5" y="52.3">IO37</text>
<text x="56.5" y="49.7">IO39</text>
<text x="65" y="53.8">28</text>
<text x="65" y="51.2">30</text>
<text x="65" y="48.7">32</text>
<text x="38.5" y="56.3">7</text>
<text x="38.5" y="58.9">9</text>
<text x="43.9" y="57.3">IO7</text>
<text x="43.9" y="54.8">IO5</text>
<text x="43.9" y="59.9">IO9</text>
<text x="56.5" y="59.9">IO18</text>
<text x="56.5" y="57.3">IO33</text>
<text x="56.5" y="54.8">IO35</text>
<text x="65" y="58.9">24</text>
<text x="65" y="56.3">26</text>
<text x="121" y="54">3</text>
<text x="121" y="56.5">4</text>
<text x="123.1" y="55.3">VSS</text>
<text x="123.1" y="57.8">DIN</text>
<text x="136" y="55.3">DOUT</text>
<text x="137.4" y="57.8">VDD</text>
<text x="142.6" y="56.5">1</text>
<text x="142.6" y="54">2</text>
<text x="157.8" y="54">3</text>
<text x="157.8" y="56.5">4</text>
<text x="159.9" y="55.3">VSS</text>
<text x="159.9" y="57.8">DIN</text>
<text x="172.9" y="55.3">DOUT</text>
<text x="174.3" y="57.8">VDD</text>
<text x="179.5" y="56.5">1</text>
<text x="179.5" y="54">2</text>
<text x="194.6" y="54">3</text>
<text x="194.6" y="56.5">4</text>
<text x="196.8" y="55.3">VSS</text>
<text x="196.8" y="57.8">DIN</text>
<text x="209.7" y="55.3">DOUT</text>
<text x="211.1" y="57.8">VDD</text>
<text x="216.3" y="56.5">1</text>
<text x="216.3" y="54">2</text>
<text x="232.7" y="54">3</text>
<text x="232.7" y="56.5">4</text>
<text x="234.9" y="55.3">VSS</text>
<text x="234.9" y="57.8">DIN</text>
<text x="247.8" y="55.3">DOUT</text>
<text x="249.2" y="57.8">VDD</text>
<text x="254.4" y="56.5">1</text>
<text x="254.4" y="54">2</text>
<text x="37.2" y="63.7">13</text>
<text x="37.5" y="61.4">11</text>
<text x="43.7" y="64.7">IO12</text>
<text x="43.9" y="62.4">IO11</text>
<text x="56.5" y="62.4">IO16</text>
<text x="56.6" y="64.7">GND</text>
<text x="65" y="61.4">22</text>
<text x="65.3" y="63.7">20</text>
<text x="37.2" y="66.2">15</text>
<text x="38.5" y="71.6">2</text>
<text x="43.7" y="67.2">3V3</text>
<text x="55.7" y="67.2">VBUS</text>
<text x="65" y="71.6">31</text>
<text x="65.3" y="66.2">18</text>
<text x="38.5" y="74.1">4</text>
<text x="38.5" y="76.6">6</text>
<text x="43.9" y="72.6">IO1</text>
<text x="43.9" y="75.1">IO2</text>
<text x="43.9" y="77.7">IO4</text>
<text x="56.5" y="77.7">IO36</text>
<text x="56.5" y="75.1">IO38</text>
<text x="56.5" y="72.6">IO40</text>
<text x="65" y="76.6">27</text>
<text x="65" y="74.1">29</text>
<text x="37.5" y="81.7">10</text>
<text x="38.5" y="79.2">8</text>
<text x="43.9" y="80.2">IO6</text>
<text x="43.9" y="82.7">IO8</text>
<text x="56.5" y="82.7">IO21</text>
<text x="56.5" y="80.2">IO34</text>
<text x="65" y="81.7">23</text>
<text x="65" y="79.2">25</text>
<text x="37.2" y="86.5">14</text>
<text x="37.2" y="89.1">16</text>
<text x="37.5" y="84.3">12</text>
<text x="43.7" y="87.6">IO13</text>
<text x="43.9" y="85.3">IO10</text>
<text x="56.5" y="85.3">IO17</text>
<text x="56.6" y="87.6">GND</text>
<text x="65" y="84.3">21</text>
<text x="65.3" y="89.1">17</text>
<text x="65.3" y="86.5">19</text>
<text x="122.2" y="85.8">3</text>
<text x="122.2" y="88.3">4</text>
<text x="124.4" y="87">VSS</text>
<text x="124.4" y="89.6">DIN</text>
<text x="137.3" y="87">DOUT</text>
<text x="138.7" y="89.6">VDD</text>
<text x="143.9" y="88.3">1</text>
<text x="143.9" y="85.8">2</text>
<text x="159.1" y="85.8">3</text>
<text x="159.1" y="88.3">4</text>
<text x="161.2" y="87">VSS</text>
<text x="161.2" y="89.6">DIN</text>
<text x="174.1" y="87">DOUT</text>
<text x="175.5" y="89.6">VDD</text>
<text x="180.7" y="88.3">1</text>
<text x="180.7" y="85.8">2</text>
<text x="195.9" y="85.8">3</text>
<text x="195.9" y="88.3">4</text>
<text x="198" y="87">VSS</text>
<text x="198" y="89.6">DIN</text>
<text x="211" y="87">DOUT</text>
<text x="212.4" y="89.6">VDD</text>
<text x="217.6" y="88.3">1</text>
<text x="217.6" y="85.8">2</text>
<text x="234" y="85.8">3</text>
<text x="234" y="88.3">4</text>
<text x="236.1" y="87">VSS</text>
<text x="236.1" y="89.6">DIN</text>
<text x="249.1" y="87">DOUT</text>
<text x="250.5" y="89.6">VDD</text>
<text x="255.7" y="88.3">1</text>
<text x="255.7" y="85.8">2</text>
<text x="43.7" y="90.1">IO14</text>
<text x="56.7" y="90.1">IO15</text>
<text x="12.6" y="125.4" transform="rotate(-90 12.6 125.4)">1</text>
<text x="13.9" y="123.3" transform="rotate(-90 13.9 123.3)">1</text>
<text x="15.1" y="125.4" transform="rotate(-90 15.1 125.4)">2</text>
<text x="16.4" y="123.3" transform="rotate(-90 16.4 123.3)">2</text>
<text x="17.7" y="125.4" transform="rotate(-90 17.7 125.4)">3</text>
<text x="19" y="123.3" transform="rotate(-90 19 123.3)">3</text>
<text x="231.5" y="122.6">1</text>
<text x="231.5" y="125.1">2</text>
<text x="233.6" y="123.9">1</text>
<text x="275.9" y="123.9">1</text>
<text x="278.1" y="125.1">1</text>
<text x="55.8" y="129.7">2</text>
<text x="62" y="129.7">1</text>
<text x="76.2" y="129.7">2</text>
<text x="82.3" y="129.7">1</text>
<text x="93.9" y="129.7">2</text>
<text x="100.1" y="129.7">1</text>
<text x="111.7" y="129.7">2</text>
<text x="117.9" y="129.7">1</text>
<text x="168.1" y="127.7">1</text>
<text x="172.1" y="127" transform="rotate(-90 172.1 127)">3</text>
<text x="231.5" y="127.7">3</text>
<text x="231.5" y="130.2">4</text>
<text x="233.6" y="126.4">2</text>
<text x="233.6" y="128.9">3</text>
<text x="233.6" y="131.5">4</text>
<text x="275.9" y="126.4">2</text>
<text x="275.9" y="128.9">3</text>
<text x="278.1" y="127.7">2</text>
<text x="278.1" y="130.2">3</text>
<text x="12.6" y="135.5" transform="rotate(-90 12.6 135.5)">2</text>
<text x="13.9" y="137.7" transform="rotate(-90 13.9 137.7)">2</text>
<text x="55.8" y="134.8">4</text>
<text x="62" y="134.8">3</text>
<text x="76.2" y="134.8">4</text>
<text x="82.3" y="134.8">3</text>
<text x="93.9" y="134.8">4</text>
<text x="100.1" y="134.8">3</text>
<text x="111.7" y="134.8">4</text>
<text x="117.9" y="134.8">3</text>
<text x="168.1" y="132.7">4</text>
<text x="172.1" y="136.2" transform="rotate(-90 172.1 136.2)">2</text>
<text x="12.6" y="141.9" transform="rotate(-90 12.6 141.9)">1</text>
<text x="13.9" y="139.8" transform="rotate(-90 13.9 139.8)">1</text>
</g>
<g font-size="2" fill="#999">
<text x="19.5" y="95.7">1</text>
<text x="20.6" y="93.1">MH1</text>
<text x="20.6" y="100.8">MH2</text>
<text x="19.5" y="103.3">1</text>
</g>
<g font-size="1.3" fill="#000080">
<text x="61.2" y="20.9">R1</text>
<text x="67.6" y="20.9">R2</text>
<text x="122.2" y="29.8">R3</text>
<text x="62.5" y="118.7">R4</text>
<text x="82.8" y="118.7">R5</text>
<text x="100.6" y="118.7">R6</text>
<text x="118.4" y="118.7">R7</text>
<text x="216.2" y="128.9">R8</text>
<text x="151.4" y="141.6">R9</text>
<text x="72.6" y="170.8">R10</text>
<text x="72.6" y="175.9">R11</text>
<text x="72.6" y="181">R12</text>
<text x="33.3" y="189.9">R13</text>
</g>
</svg>
